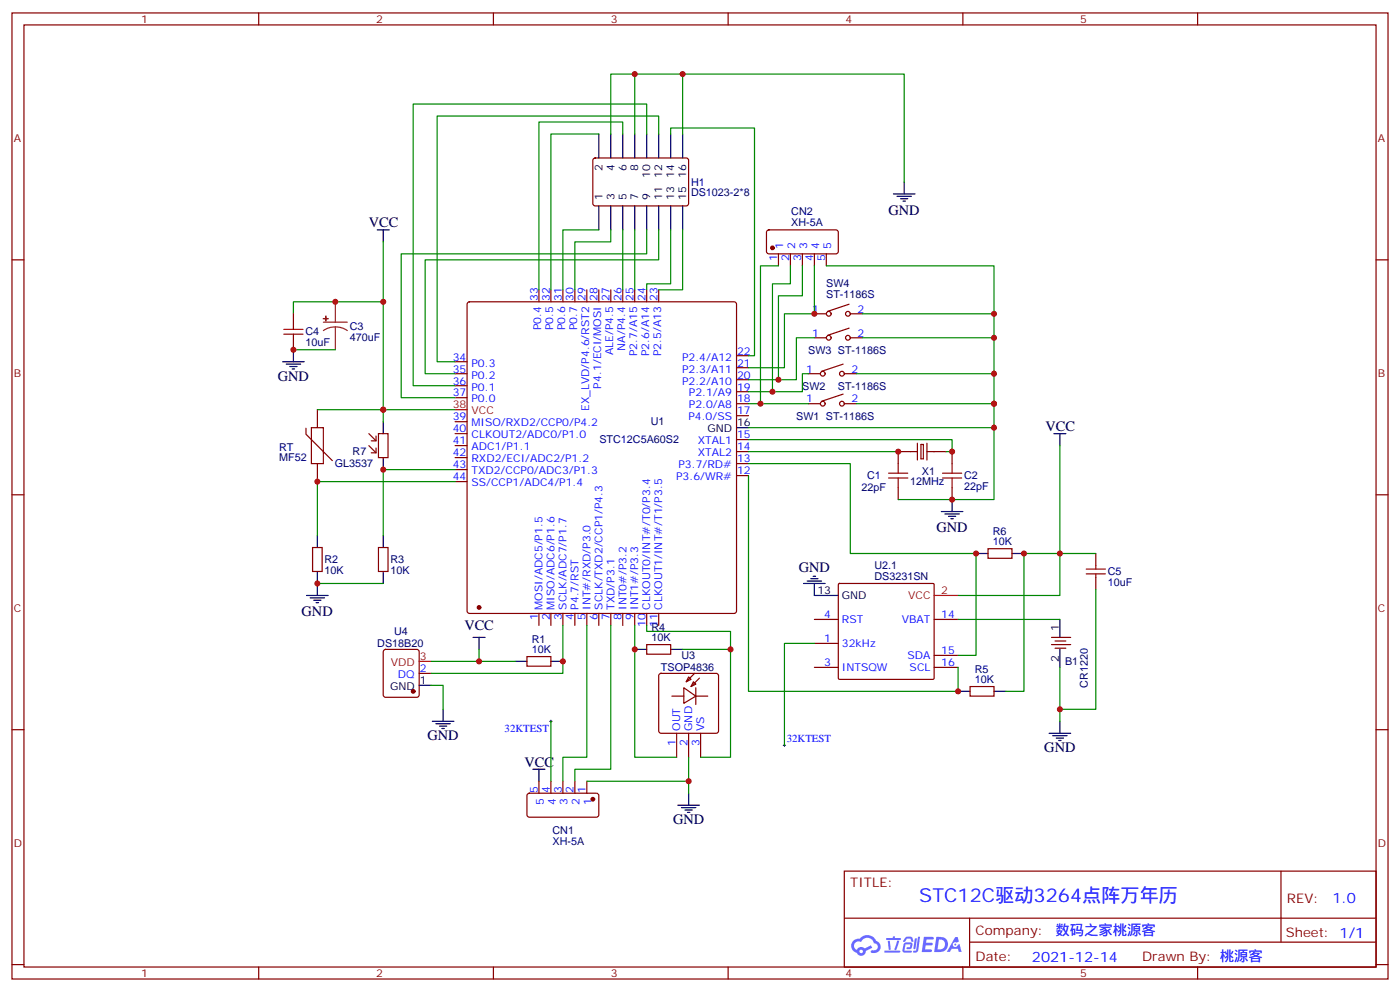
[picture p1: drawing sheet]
<svg xmlns="http://www.w3.org/2000/svg" width="412mm" height="292mm" viewBox="0 0 412 292" stroke-linecap="round" stroke-linejoin="round" font-family="sans-serif">
<g fill="none" stroke="#870000" stroke-width=".35">
<path d="M3.5 3.8h405.4v284.3h-405.4zM7.1 7.3h398.2v277.3h-398.2zM76.2 3.8v3.5M145.3 3.8v3.5M214.5 3.8v3.5M283.6 3.8v3.5M352.8 3.8v3.5M3.5 76.5h3.6M405.3 76.5h3.6M3.5 145.6h3.6M405.3 145.6h3.6M3.5 214.8h3.6"/>
<path d="M405.3 214.8h3.6M248.7 256.4h156.6v28.2h-156.6zM377.3 256.4v20.9M248.7 270.2h156.5M285.6 277.3h119.6M285.6 270.2v14.2M3.5 283.9h3.6M76.2 284.6v3.5M145.3 284.6v3.5M214.5 284.6v3.5M283.6 284.6v3.5M352.8 284.6v3.5"/>
<path d="M405.3 283.9h3.6"/>
</g>
<g fill="#5487ff">
<path d="M272.1 275.7h2.6l.3 .2-.1 .6h-2l-.1 1h1.6l.4 .4-.4 .4h-1.7l-.2 1.1 1.8 .1 .3 .3-.2 .4h-2.9z"/>
<path d="M281.4 275.8h.7l.4 1.3-.7 .3a.74 .74 0 0 0-1.1 .3 .74 .74 0 0 0 .5 1.1 .74 .74 0 0 0 .9-.7l.5-.3 .7 2.4h-.9l-.2-1h-1.9l-.5 1h-.9z"/>
<path d="M269.5 276.2h.6l-.4 2.9a.31 .31 0 0 1-.3 .3 .31 .31 0 0 1-.3-.3z"/>
<path d="M270.4 275.7h.6l-.5 4a.89 .89 0 0 1-.7 .7 .89 .89 0 0 1-.9-.3l1-.5z"/>
<path d="M266.8 275.9l.6-.2 1.2 .1 .5 1.3-.6 .1-.4-.9-1 .1a.95 .95 0 0 1-1 .8l-.1-.2z"/>
<path d="M266.4 277.6l1.8-.2a1.04 1.04 0 0 1 .6 1.1 1.04 1.04 0 0 1-.8 .9h-.7a.29 .29 0 0 1-.3-.4 .29 .29 0 0 1 .3-.2h.7l.2-.8h-1.4l-.4 1.8h1.9a.29 .29 0 0 1 .3 .3 .29 .29 0 0 1-.3 .3h-2l-.4-.3 .2-2.1z"/>
<path d="M260.5 279.8h4.4a.3 .3 0 0 1 .3 .3 .3 .3 0 0 1-.3 .3h-4.3z"/>
<path d="M264.3 276.9h.6l-.5 1.6a1.02 1.02 0 0 1-.7 1.2l-.2-.3z"/>
<path d="M261.5 276.9h.6l.3 2.4-.3 .3-.3-.2z"/>
<path d="M261.1 276.1h1.9l.2-.5h.5l-.1 .5h1.5a.29 .29 0 0 1 .3 .3 .29 .29 0 0 1-.3 .3h-3.9z"/>
<path d="M275.8 275.7l-.6 4.5h1.4a2.27 2.27 0 0 0 2.7-2.3 2.27 2.27 0 0 0-2.7-2.2zM276.6 276.5a1.5 1.5 0 0 1 1.8 1.6 1.5 1.5 0 0 1-1.9 1.3h-.3z"/>
<path d="M251.4 276.9a2.09 2.09 0 0 0 1 3.5 1.37 1.37 0 0 0 1.5 .9 1.37 1.37 0 0 0 1.1-1.4l2-1-.5-.7-1.8 1a1.4 1.4 0 0 0-2.3 .4 1.32 1.32 0 0 1-.6-1.9 1.32 1.32 0 0 1 1.9-.4 2.02 2.02 0 0 1 2-1.3 2.02 2.02 0 0 1 1.8 1.6 1.09 1.09 0 0 1 1.1 1.4 1.09 1.09 0 0 1-1.6 .7 .41 .41 0 0 0-.5 .3 .41 .41 0 0 0 .4 .5 1.89 1.89 0 0 0 2.4-1.2 1.89 1.89 0 0 0-1.2-2.4 2.98 2.98 0 0 0-5-.6l-1 .1zM253.2 280a.52 .52 0 0 1 1 0 .52 .52 0 0 1-1 0z"/>
<circle cx="281.4" cy="278" r=".28"/>
</g>
<g fill="none" stroke="#870000" stroke-width=".35">
<path d="M174.9 46.7l.4-.2 27.1 .1 .4 .6v13l-.7 .4-27-.1-.5-.6v-12.7zM226 67.9l.5-.2h20l.4 .7v5.9l-.7 .4h-20l-.4-.7v-5.6zM229.3 74.7v3.5M232.8 74.7v3.5M236.4 74.7v3.5M239.9 74.7v3.5M243.4 74.7v3.5M86.4 92.4v3.5M86.4 99.4v3.5M137.8 89l.5-.2h78l.5 .2 .2 .5v90.3l-.3 .5-.4 .3h-78l-.5-.3-.2-.5v-90.3zM158.7 85.3v3.5M162.3 85.3v3.5"/>
<path d="M165.8 85.3v3.5M169.3 85.3v3.5M172.9 85.3v3.5M176.4 85.3v3.5M179.9 85.3v3.5M183.4 85.3v3.5M187 85.3v3.5M190.5 85.3v3.5M194 85.3v3.5M239.9 99.4h3.5M239.9 92.4h3.5M250.1 96.6l-6.3 2.1"/>
<path d="M250.1 89.5l-6.3 2.2M250.5 99.4h3.5M250.5 92.4h3.5M134.1 117.1h3.5M134.1 113.5h3.5M134.1 110h3.5M134.1 106.5h3.5M217 104.7h3.5M217 108.2h3.5M217 111.8h3.5M217 115.3h3.5M217 118.8h3.5"/>
<path d="M238.1 118.8h3.6M238.1 110h3.6M248.4 116l-6.4 2.1M248.4 107.2l-6.4 2.1M248.7 118.8h3.5M248.7 110h3.5M90.1 126v1.8l7.8 7.8M91.7 125.9h3.5v10.6h-3.5zM93.5 120.6v5.3M93.5 136.5v5.2M108.7 131.2l2.1 2.1M108.7 127.6l2.1 2.2"/>
<path d="M110.8 131.9v1.4h-1.4M110.8 128.3v1.5h-1.4M111.5 127.6h2.8v7.1h-2.8zM134.1 138.2h3.5M134.1 134.7h3.5M134.1 131.2h3.5M134.1 127.6h3.5M134.1 124.1h3.5M217 122.3h3.5M217 129.4h3.5M217 132.9h3.5M217 136.5h3.5"/>
<path d="M217 140h3.5M270.2 132.9h-5.6v3.6M270.2 130.5v4.9M271.3 130.8h.7v4.2h-.7zM273 132.9h5.7M273 130.5v4.9M280.5 132.9v3.6M134.1 141.7h3.5M264.6 143.5v3.5M280.5 143.5v3.5M92.1 161.1h2.8v7.1h-2.8zM111.5 161.1h2.8v7.1h-2.8z"/>
<path d="M247 171.9l.3-.2 27.7 .1 .2 .3-.1 27.7-.3 .2-27.7-.1-.2-.3zM291 161.5h7.1v2.8h-7.1zM322.8 162.9v3.5M322.8 170v3.5M113.1 191.3l.5-.2h9.2l.5 .2 .2 .5v12.7l-.3 .5-.4 .2h-9.2l-.5-.2-.2-.5v-12.7zM123.5 198.2h3.5M155.2 193.3h7.1v2.8h-7.1zM158.7 180.6v3.5M162.3 180.6v3.5M165.8 180.6v3.5M169.3 180.6v3.5M172.9 180.6v3.5"/>
<path d="M176.4 180.6v3.5M179.9 180.6v3.5M183.4 180.6v3.5M187 180.6v3.5M190.5 189.7h7.1v2.8h-7.1zM190.5 180.6v3.5M194 180.6v3.5M194.3 198.4l.4-.2h16.3l.5 .2 .2 .5v16.2l-.3 .5-.4 .2h-16.3l-.5-.2-.2-.5v-16.2zM202.8 199.2l.8 .8-1.5 .7zM204.6 198.2l-2.5 2.5M206 199.6l-2.4 2.5M239.9 189.4h7"/>
<path d="M239.9 196.4h7M239.9 182.3h7M275.2 196.4h7M275.2 182.3h7M275.2 192.9h7M309.7 187.6h5.7M309.7 189.7h5.7M310.8 188.7h3.2M310.8 190.8h3.2M197.9 204.9h3.5M199.3 215.8v7.1M201.4 202.4l3.6 2.5-3.6 2.1z"/>
<path d="M202.8 215.8v7.1M204.3 200.7l.7 .7-1.4 .7zM205 202.4v5M205 204.9h3.5M206.4 215.8v7.1M285.8 202.1h7v2.8h-7zM155.5 233.7l.4-.2h20.1l.4 .7-.1 5.9-.6 .4h-20l-.5-.7v-5.6zM158.7 229.9v3.6M162.3 229.9v3.6M165.8 229.9v3.6M169.3 229.9v3.6M172.9 229.9v3.6"/>
<circle cx="244.1" cy="99.4" r=".71"/>
<circle cx="244.1" cy="92.4" r=".71"/>
<circle cx="249.8" cy="92.4" r=".71"/>
<circle cx="249.8" cy="99.4" r=".71"/>
<circle cx="242.4" cy="118.8" r=".71"/>
<circle cx="242.4" cy="110" r=".71"/>
<circle cx="248" cy="118.8" r=".71"/>
<circle cx="248" cy="110" r=".71"/>
</g>
<g fill="none" stroke="#000" stroke-width=".35">
<path d="M176.4 39.4v7.1M179.9 39.4v7.1M183.4 39.4v7.1M187 39.4v7.1M190.5 39.4v7.1M194 39.4v7.1M197.6 39.4v7.1M201.1 39.4v7.1M263.2 57.1h6.3M264.2 57.8h4.3M265.3 58.5h2.1M266 59.2h.7"/>
<path d="M266.3 53.6v3.5M111.1 67.7h3.6M112.9 67.7v3.5M176.4 60.6v7.1M179.9 60.6v7.1M183.4 60.6v7.1M187 60.6v7.1M190.5 60.6v7.1M194 60.6v7.1M197.6 60.6v7.1M201.1 60.6v7.1M83.3 106.5h6.3"/>
<path d="M84.3 107.2h4.2M85.4 107.9h2.1M86.1 108.6h.7M86.4 102.9v3.6M112.9 124.1v3.5M112.9 134.7v3.5M217 125.9h3.5M310.4 127.6h3.6M312.2 127.6v3.6M93.5 157.6v3.5M112.9 157.6v3.5M277.3 150.6h6.3"/>
<path d="M278.3 151.3h4.3M279.4 152h2.1M280.1 152.7h.7M280.5 147v3.6M90.3 175.3h6.4M91.4 176h4.2M92.4 176.7h2.1M93.1 177.4h.7M93.5 168.2v7.1M112.9 168.2v3.5M236.7 171.7h6.4M237.8 171h4.2"/>
<path d="M238.8 170.3h2.1M239.5 169.6h.7M239.9 171.7v3.6h7M287.5 162.9h3.5M298.1 162.9h3.5M139.3 187.6h3.6M141.1 187.6v3.5M151.7 194.7h3.5M162.3 194.7h3.5M187 191.1h3.5M197.6 191.1h3.5M312.2 182.3v5.3"/>
<path d="M312.2 191.1v5.3M123.5 201.7h3.5M127.4 212.3h6.3M128.4 213h4.2M129.5 213.7h2.1M130.2 214.4h.7M130.5 208.8v3.5M282.2 203.5h3.6M292.8 203.5h3.5M309 215.8h6.4M310.1 216.5h4.2M311.1 217.2h2.2"/>
<path d="M311.9 217.9h.7M312.2 212.3v3.5M157 226.4h3.5M158.7 226.4v3.5M199.7 237h6.3M200.7 237.7h4.3M201.8 238.4h2.1M202.5 239.1h.7M202.8 233.5v3.5"/>
</g>
<path d="M134.1 120.6h3.5M275.2 175.3h7M123.5 194.7h3.5" fill="none" stroke="#f00" stroke-width=".35"/>
<g fill="#870000" stroke="#870000" stroke-width=".35">
<circle cx="141.1" cy="178.8" r=".53"/>
<circle cx="174.6" cy="235.2" r=".53"/>
<circle cx="227.5" cy="73" r=".53"/>
<circle cx="121.7" cy="203.5" r=".53"/>
</g>
<g fill="none" stroke="#a10000" stroke-width=".35">
<path d="M83.6 96.9h5.7M83.6 98.4h5.7M86.4 95.9v1M86.4 98.4v1M261.8 139.3h5.6M264.6 136.5v2.8M277.6 139.3h5.7M280.5 136.5v2.8M261.8 140.7h5.6M264.6 140.7v2.8M277.6 140.7h5.7M280.5 140.7v2.8"/>
<path d="M320 167.5h5.6M320 168.9h5.6M322.8 166.4v1.1M322.8 168.9v1.1"/>
</g>
<g fill="none" stroke="#008700" stroke-width=".35">
<path d="M176.4 39.4h-14.1v45.9M179.9 39.4v-17.6h86.4v31.8M183.4 39.4v-3.5h-24.7v49.4M187 21.8v17.6M190.5 39.4v-8.8h-68.8v82.9h12.4M194 39.4v-5.3h-65.2v72.4h5.3M197.6 39.4v-1.7h24.6v67h-1.7M201.1 21.8v17.6M112.9 71.2v52.9M176.4 67.7h-10.6v17.6M179.9 67.7v3.5h-10.6v14.1M183.4 67.7v17.6"/>
<path d="M187 67.7v17.6M190.5 67.7v7h-72.3v42.4h15.9M194 67.7v8.8h-68.8v33.5h8.9M197.6 67.7v15.8h-7.1v1.8M201.1 67.7v17.6h-7.1M229.3 78.2h-5.3v40.6M232.8 78.2v5.3h-5.3v31.8M236.4 78.2v8.9h-7.1v24.7M239.9 78.2v14.2h-8.8v15.8h-10.6M243.4 78.2h49.4v14.2M112.9 88.8h-26.5v3.6M239.9 99.4h-5.3v12.4h-14.1"/>
<path d="M254 92.4h38.8v26.4M254 99.4h38.8M86.4 102.9h12.4M220.5 118.8h17.6M238.1 110h-1.7v5.3h-15.9M252.2 118.8h40.6M252.2 110h40.6M292.8 118.8v28.2h-28.2M93.5 120.6h40.6M134.1 138.2h-21.2v19.4M220.5 132.9h44.1M220.5 129.4h60v3.5h-1.8"/>
<path d="M220.5 140v63.5h61.7v-7.1M220.5 136.5h30v26.4h37v30h-5.3M220.5 125.9h72.3M312.2 131.2v44.1h-30M134.1 141.7h-40.6v15.9M93.5 171.7h19.4M322.8 162.9h-21.2v40.6h-5.3M322.8 173.5v35.3h-10.6M141.1 191.1v3.6h-14.1M141.1 194.7h10.6M165.8 184.1v14.1h-38.8M172.9 184.1v38.8h-7.1v7"/>
<path d="M179.9 184.1v42.3h-10.6v3.5M187 184.1v38.8h12.3M190.5 184.1v1.7h24.7v37.1h-8.8M201.1 191.1h14.1M239.9 189.4h-8.8v30M282.2 182.3h30M312.2 196.4v15.9M127 201.7h3.5v7.1M162.3 212.3v17.6M172.9 229.9h29.9M202.8 222.9v10.6"/>
</g>
<path d="M161.9 212.3h.7M162.3 211.9v.8M230.7 219.4h.7M231.1 219v.7" fill="none" stroke="#000" stroke-width=".29"/>
<path d="M95.2 94.8h7.1M98.8 96.2l1.8 .3 1.7 .8M98.8 96.2l-1.9 .3-1.7 .8M98.8 88.8v6M98.8 96.2v6.7" fill="none" stroke="#8c2424" stroke-width=".35"/>
<g fill="#8c2424" stroke="#8c2424" stroke-width=".35">
<path d="M95.2 93.8h1.5z"/>
<path d="M96 93.1v1.4z"/>
</g>
<g fill="#c00">
<circle cx="280.5" cy="147" r=".88"/>
<circle cx="264.6" cy="132.9" r=".88"/>
<circle cx="292.8" cy="118.8" r=".88"/>
<circle cx="292.8" cy="99.4" r=".88"/>
<circle cx="292.8" cy="110" r=".88"/>
<circle cx="280.5" cy="132.9" r=".88"/>
<circle cx="292.8" cy="125.9" r=".88"/>
<circle cx="292.8" cy="92.4" r=".88"/>
<circle cx="224" cy="118.8" r=".88"/>
<circle cx="227.5" cy="115.3" r=".88"/>
<circle cx="229.3" cy="111.8" r=".88"/>
<circle cx="239.9" cy="92.4" r=".88"/>
<circle cx="202.8" cy="229.9" r=".88"/>
<circle cx="165.8" cy="194.7" r=".88"/>
<circle cx="141.1" cy="194.7" r=".88"/>
<circle cx="112.9" cy="120.6" r=".88"/>
<circle cx="93.5" cy="141.7" r=".88"/>
<circle cx="112.9" cy="138.2" r=".88"/>
<circle cx="93.5" cy="171.7" r=".88"/>
<circle cx="287.5" cy="162.9" r=".88"/>
<circle cx="312.2" cy="162.9" r=".88"/>
<circle cx="282.2" cy="203.5" r=".88"/>
<circle cx="301.6" cy="162.9" r=".88"/>
<circle cx="187" cy="191.1" r=".88"/>
<circle cx="215.2" cy="191.1" r=".88"/>
<circle cx="112.9" cy="88.8" r=".88"/>
<circle cx="86.4" cy="102.9" r=".88"/>
<circle cx="98.8" cy="88.8" r=".88"/>
<circle cx="312.2" cy="208.8" r=".88"/>
<circle cx="187" cy="21.8" r=".88"/>
<circle cx="201.1" cy="21.8" r=".88"/>
</g>
<text font-size="5.6" fill="#00f" x="270.8" y="265.4">STC12C驱动3264点阵万年历</text>
<g font-size="4.2">
<text x="261.7" y="63.3">GND</text>
<text x="108.7" y="67">VCC</text>
<text x="81.8" y="112.1">GND</text>
<text x="308" y="126.9">VCC</text>
<text x="275.9" y="156.6">GND</text>
<text x="235.3" y="168.4">GND</text>
<text x="88.8" y="181.4">GND</text>
<text x="136.8" y="185.5">VCC</text>
<text x="125.9" y="217.9">GND</text>
<text x="307.6" y="221.5">GND</text>
<text x="154.5" y="225.7">VCC</text>
<text x="198.3" y="242.6">GND</text>
</g>
<g font-size="4.2" fill="#00f">
<text x="392.5" y="265.7">1.0</text>
<text x="310.9" y="275.2">数码之家桃源客</text>
<text x="304" y="283">2021-12-14</text>
</g>
<g font-size="3.9" fill="#800">
<text x="250.5" y="261">TITLE:</text>
<text x="379.1" y="265.7">REV:</text>
<text x="287.4" y="275.2">Company:</text>
<text x="378.7" y="275.8">Sheet: 1/1</text>
<text x="287.4" y="282.9">Date:</text>
<text x="336.4" y="282.9">Drawn By: 桃源客</text>
</g>
<g font-size="3.2" fill="#800">
<text x="41.6" y="6.8">1</text>
<text x="110.8" y="6.8">2</text>
<text x="179.9" y="6.8">3</text>
<text x="249.1" y="6.8">4</text>
<text x="318.2" y="6.8">5</text>
<text x="4.1" y="41.9">A</text>
<text x="405.9" y="41.9">A</text>
<text x="4.1" y="111.1">B</text>
<text x="405.9" y="111.1">B</text>
<text x="4.1" y="180.2">C</text>
<text x="405.9" y="180.2">C</text>
<text x="4.1" y="249.3">D</text>
<text x="405.9" y="249.3">D</text>
<text x="41.6" y="287.6">1</text>
<text x="110.8" y="287.6">2</text>
<text x="179.9" y="287.6">3</text>
<text x="249.1" y="287.6">4</text>
<text x="318.2" y="287.6">5</text>
</g>
<g font-size="3.2">
<text x="177.4" y="50.3" transform="rotate(-90 177.4 50.3)">2</text>
<text x="181" y="50.3" transform="rotate(-90 181 50.3)">4</text>
<text x="184.5" y="50.3" transform="rotate(-90 184.5 50.3)">6</text>
<text x="188" y="50.3" transform="rotate(-90 188 50.3)">8</text>
<text x="191.6" y="52.3" transform="rotate(-90 191.6 52.3)">10</text>
<text x="195.1" y="52.3" transform="rotate(-90 195.1 52.3)">12</text>
<text x="198.6" y="52.3" transform="rotate(-90 198.6 52.3)">14</text>
<text x="202.1" y="52.3" transform="rotate(-90 202.1 52.3)">16</text>
<text x="177.4" y="58.8" transform="rotate(-90 177.4 58.8)">1</text>
<text x="181" y="58.8" transform="rotate(-90 181 58.8)">3</text>
<text x="184.5" y="58.8" transform="rotate(-90 184.5 58.8)">5</text>
<text x="188" y="58.8" transform="rotate(-90 188 58.8)">7</text>
<text x="191.6" y="58.8" transform="rotate(-90 191.6 58.8)">9</text>
<text x="195.1" y="58.8" transform="rotate(-90 195.1 58.8)">11</text>
<text x="198.6" y="58.8" transform="rotate(-90 198.6 58.8)">13</text>
<text x="202.1" y="58.8" transform="rotate(-90 202.1 58.8)">15</text>
<text x="217.1" y="125.5">16</text>
<text x="208.4" y="127.3">GND</text>
<text x="240.8" y="174.9">13</text>
<text x="248" y="176.3">GND</text>
<text x="311.9" y="185.8" transform="rotate(-90 311.9 185.8)">1</text>
<text x="311.9" y="194.9" transform="rotate(-90 311.9 194.9)">2</text>
<text x="114.9" y="203.1">GND</text>
<text x="123.6" y="201.4">1</text>
</g>
<g font-size="3.2" fill="#000080">
<text x="203.6" y="57.8">DS1023-2*8</text>
<text x="203.6" y="54.6">H1</text>
<text x="233.1" y="63.4">CN2</text>
<text x="233.1" y="66.6">XH-5A</text>
<text x="243.4" y="87.7">ST-1186S</text>
<text x="243.4" y="84.4">SW4</text>
<text x="90" y="101.9">10uF</text>
<text x="90" y="98.7">C4</text>
<text x="103" y="100.2">470uF</text>
<text x="103" y="97">C3</text>
<text x="238.1" y="104.1">SW3 ST-1186S</text>
<text x="236.3" y="114.7">SW2</text>
<text x="246.8" y="114.7">ST-1186S</text>
<text x="191.7" y="125.2">U1</text>
<text x="234.6" y="123.5">SW1 ST-1186S</text>
<text x="176.6" y="130.5">STC12C5A60S2</text>
<text x="82.2" y="135.8">MF52</text>
<text x="82.2" y="132.6">RT</text>
<text x="98.6" y="137.6">GL3537</text>
<text x="103.9" y="134.1">R7</text>
<text x="255.4" y="141.1">C1</text>
<text x="268.1" y="142.9">12MHz</text>
<text x="271.5" y="139.7">X1</text>
<text x="284" y="141.1">C2</text>
<text x="253.8" y="144.7">22pF</text>
<text x="284" y="144.3">22pF</text>
<text x="292.4" y="160.4">10K</text>
<text x="292.4" y="157.5">R6</text>
<text x="95.6" y="165.8">R2</text>
<text x="115" y="165.8">R3</text>
<text x="257.6" y="167.5">U2.1</text>
<text x="95.6" y="169">10K</text>
<text x="115" y="169">10K</text>
<text x="257.6" y="170.7">DS3231SN</text>
<text x="326.3" y="172.4">10uF</text>
<text x="326.3" y="169.3">C5</text>
<text x="191.9" y="185.7">R4</text>
<text x="111.1" y="190.5">DS18B20</text>
<text x="116.1" y="187">U4</text>
<text x="156.6" y="189.3">R1</text>
<text x="191.9" y="188.7">10K</text>
<text x="156.6" y="192.2">10K</text>
<text x="194.7" y="197.6">TSOP4836</text>
<text x="200.7" y="193.9">U3</text>
<text x="313.7" y="195.8">B1</text>
<text x="287.2" y="201">10K</text>
<text x="287.2" y="198.1">R5</text>
<text x="320.4" y="202.5" transform="rotate(-90 320.4 202.5)">CR1220</text>
<text x="162.8" y="245.6">CN1</text>
<text x="162.8" y="248.7">XH-5A</text>
</g>
<g font-size="3.2" fill="#00f">
<text x="229" y="76.9" transform="rotate(-90 229 76.9)">1</text>
<text x="230.7" y="73.4" transform="rotate(-90 230.7 73.4)">1</text>
<text x="232.5" y="76.9" transform="rotate(-90 232.5 76.9)">2</text>
<text x="234.2" y="73.4" transform="rotate(-90 234.2 73.4)">2</text>
<text x="236" y="76.9" transform="rotate(-90 236 76.9)">3</text>
<text x="237.8" y="73.4" transform="rotate(-90 237.8 73.4)">3</text>
<text x="239.5" y="76.9" transform="rotate(-90 239.5 76.9)">4</text>
<text x="241.3" y="73.4" transform="rotate(-90 241.3 73.4)">4</text>
<text x="243.1" y="76.9" transform="rotate(-90 243.1 76.9)">5</text>
<text x="244.8" y="73.4" transform="rotate(-90 244.8 73.4)">5</text>
<text x="158.4" y="88.7" transform="rotate(-90 158.4 88.7)">33</text>
<text x="161.9" y="88.7" transform="rotate(-90 161.9 88.7)">32</text>
<text x="165.5" y="88.7" transform="rotate(-90 165.5 88.7)">31</text>
<text x="169" y="88.7" transform="rotate(-90 169 88.7)">30</text>
<text x="172.5" y="88.7" transform="rotate(-90 172.5 88.7)">29</text>
<text x="176" y="88.7" transform="rotate(-90 176 88.7)">28</text>
<text x="179.6" y="88.7" transform="rotate(-90 179.6 88.7)">27</text>
<text x="183.1" y="88.7" transform="rotate(-90 183.1 88.7)">26</text>
<text x="186.6" y="88.7" transform="rotate(-90 186.6 88.7)">25</text>
<text x="190.1" y="88.7" transform="rotate(-90 190.1 88.7)">24</text>
<text x="193.7" y="88.7" transform="rotate(-90 193.7 88.7)">23</text>
<text x="239.3" y="92">1</text>
<text x="252.6" y="92">2</text>
<text x="159.5" y="97.2" transform="rotate(-90 159.5 97.2)">P0.4</text>
<text x="163" y="97.2" transform="rotate(-90 163 97.2)">P0.5</text>
<text x="166.5" y="97.2" transform="rotate(-90 166.5 97.2)">P0.6</text>
<text x="170" y="97.2" transform="rotate(-90 170 97.2)">P0.7</text>
<text x="239.3" y="99.1">1</text>
<text x="252.6" y="99.1">2</text>
<text x="133.4" y="106.1">34</text>
<text x="138.9" y="107.9">P0.3</text>
<text x="180.6" y="104.6" transform="rotate(-90 180.6 104.6)">ALE/P4.5</text>
<text x="184.1" y="103.2" transform="rotate(-90 184.1 103.2)">NA/P4.4</text>
<text x="187.7" y="104.9" transform="rotate(-90 187.7 104.9)">P2.7/A15</text>
<text x="191.2" y="104.9" transform="rotate(-90 191.2 104.9)">P2.6/A14</text>
<text x="194.7" y="104.9" transform="rotate(-90 194.7 104.9)">P2.5/A13</text>
<text x="200.9" y="106.1">P2.4/A12</text>
<text x="217.1" y="104.4">22</text>
<text x="217.1" y="107.9">21</text>
<text x="133.4" y="113.2">36</text>
<text x="133.4" y="109.6">35</text>
<text x="138.9" y="111.4">P0.2</text>
<text x="200.9" y="109.6">P2.3/A11</text>
<text x="200.9" y="113.2">P2.2/A10</text>
<text x="217.1" y="111.4">20</text>
<text x="237.5" y="109.6">1</text>
<text x="250.8" y="109.6">2</text>
<text x="133.4" y="116.7">37</text>
<text x="138.9" y="118.5">P0.0</text>
<text x="138.9" y="114.9">P0.1</text>
<text x="177.1" y="114.3" transform="rotate(-90 177.1 114.3)">P4.1/ECI/MOSI</text>
<text x="202.9" y="116.7">P2.1/A9</text>
<text x="217.1" y="114.9">19</text>
<text x="217.1" y="118.5">18</text>
<text x="237.5" y="118.5">1</text>
<text x="250.8" y="118.5">2</text>
<text x="133.4" y="123.8">39</text>
<text x="138.9" y="125.5">MISO/RXD2/CCP0/P4.2</text>
<text x="173.6" y="121" transform="rotate(-90 173.6 121)">EX_LVD/P4.6/RST2</text>
<text x="202.8" y="123.8">P4.0/SS</text>
<text x="202.9" y="120.2">P2.0/A8</text>
<text x="217.1" y="122">17</text>
<text x="133.4" y="130.8">41</text>
<text x="133.4" y="127.3">40</text>
<text x="138.9" y="129">CLKOUT2/ADC0/P1.0</text>
<text x="205.6" y="130.8">XTAL1</text>
<text x="217.1" y="129">15</text>
<text x="133.4" y="137.9">43</text>
<text x="133.4" y="134.3">42</text>
<text x="138.9" y="136.1">RXD2/ECI/ADC2/P1.2</text>
<text x="138.9" y="132.6">ADC1/P1.1</text>
<text x="199.9" y="137.9">P3.7/RD#</text>
<text x="205.6" y="134.3">XTAL2</text>
<text x="217.1" y="132.6">14</text>
<text x="217.1" y="136.1">13</text>
<text x="133.4" y="141.4">44</text>
<text x="138.9" y="143.2">SS/CCP1/ADC4/P1.4</text>
<text x="138.9" y="139.6">TXD2/CCP0/ADC3/P1.3</text>
<text x="199.2" y="141.4">P3.6/WR#</text>
<text x="217.1" y="139.6">12</text>
<text x="159.8" y="179.5" transform="rotate(-90 159.8 179.5)">MOSI/ADC5/P1.5</text>
<text x="163.3" y="179.5" transform="rotate(-90 163.3 179.5)">MISO/ADC6/P1.6</text>
<text x="166.9" y="179.5" transform="rotate(-90 166.9 179.5)">SCLK/ADC7/P1.7</text>
<text x="170.4" y="179.5" transform="rotate(-90 170.4 179.5)">P4.7/RST</text>
<text x="173.9" y="179.5" transform="rotate(-90 173.9 179.5)">INT#/RXD/P3.0</text>
<text x="177.4" y="179.5" transform="rotate(-90 177.4 179.5)">SCLK/TXD2/CCP1/P4.3</text>
<text x="181" y="179.5" transform="rotate(-90 181 179.5)">TXD/P3.1</text>
<text x="184.5" y="179.5" transform="rotate(-90 184.5 179.5)">INT0#/P3.2</text>
<text x="188" y="179.5" transform="rotate(-90 188 179.5)">INT1#/P3.3</text>
<text x="191.6" y="179.5" transform="rotate(-90 191.6 179.5)">CLKOUT0/INT#/T0/P3.4</text>
<text x="195.1" y="179.5" transform="rotate(-90 195.1 179.5)">CLKOUT1/INT#/T1/P3.5</text>
<text x="158.4" y="182.4" transform="rotate(-90 158.4 182.4)">1</text>
<text x="161.9" y="182.4" transform="rotate(-90 161.9 182.4)">2</text>
<text x="165.5" y="182.4" transform="rotate(-90 165.5 182.4)">3</text>
<text x="169" y="182.4" transform="rotate(-90 169 182.4)">4</text>
<text x="172.5" y="182.4" transform="rotate(-90 172.5 182.4)">5</text>
<text x="176" y="182.4" transform="rotate(-90 176 182.4)">6</text>
<text x="179.6" y="182.4" transform="rotate(-90 179.6 182.4)">7</text>
<text x="183.1" y="182.4" transform="rotate(-90 183.1 182.4)">8</text>
<text x="186.6" y="182.4" transform="rotate(-90 186.6 182.4)">9</text>
<text x="190.1" y="184.4" transform="rotate(-90 190.1 184.4)">10</text>
<text x="193.7" y="184.4" transform="rotate(-90 193.7 184.4)">11</text>
<text x="242.8" y="182">4</text>
<text x="248" y="183.4">RST</text>
<text x="265.6" y="183.4">VBAT</text>
<text x="277.3" y="182">14</text>
<text x="242.8" y="189">1</text>
<text x="248" y="190.4">32kHz</text>
<text x="123.6" y="197.8">2</text>
<text x="242.8" y="196.1">3</text>
<text x="248" y="197.5">INTSQW</text>
<text x="267.3" y="194">SDA</text>
<text x="268" y="197.5">SCL</text>
<text x="277.3" y="192.5">15</text>
<text x="277.3" y="196.1">16</text>
<text x="117.2" y="199.6">DQ</text>
<text x="148.6" y="215.4">32KTEST</text>
<text x="200.4" y="215.1" transform="rotate(-90 200.4 215.1)">OUT</text>
<text x="203.9" y="215.1" transform="rotate(-90 203.9 215.1)">GND</text>
<text x="207.4" y="215.1" transform="rotate(-90 207.4 215.1)">VS</text>
<text x="199" y="219.6" transform="rotate(-90 199 219.6)">1</text>
<text x="202.5" y="219.6" transform="rotate(-90 202.5 219.6)">2</text>
<text x="206" y="219.6" transform="rotate(-90 206 219.6)">3</text>
<text x="231.8" y="218.5">32KTEST</text>
<text x="158.4" y="233.3" transform="rotate(-90 158.4 233.3)">5</text>
<text x="161.9" y="233.3" transform="rotate(-90 161.9 233.3)">4</text>
<text x="165.5" y="233.3" transform="rotate(-90 165.5 233.3)">3</text>
<text x="169" y="233.3" transform="rotate(-90 169 233.3)">2</text>
<text x="172.5" y="233.3" transform="rotate(-90 172.5 233.3)">1</text>
<text x="160.2" y="236.8" transform="rotate(-90 160.2 236.8)">5</text>
<text x="163.7" y="236.8" transform="rotate(-90 163.7 236.8)">4</text>
<text x="167.2" y="236.8" transform="rotate(-90 167.2 236.8)">3</text>
<text x="170.7" y="236.8" transform="rotate(-90 170.7 236.8)">2</text>
<text x="174.3" y="236.8" transform="rotate(-90 174.3 236.8)">1</text>
</g>
<g font-size="3.2" fill="#f00">
<text x="133.4" y="120.2">38</text>
<text x="138.9" y="122">VCC</text>
<text x="267.5" y="176.3">VCC</text>
<text x="277.3" y="174.9">2</text>
<text x="115.1" y="196.1">VDD</text>
<text x="123.6" y="194.3">3</text>
</g>
</svg>
